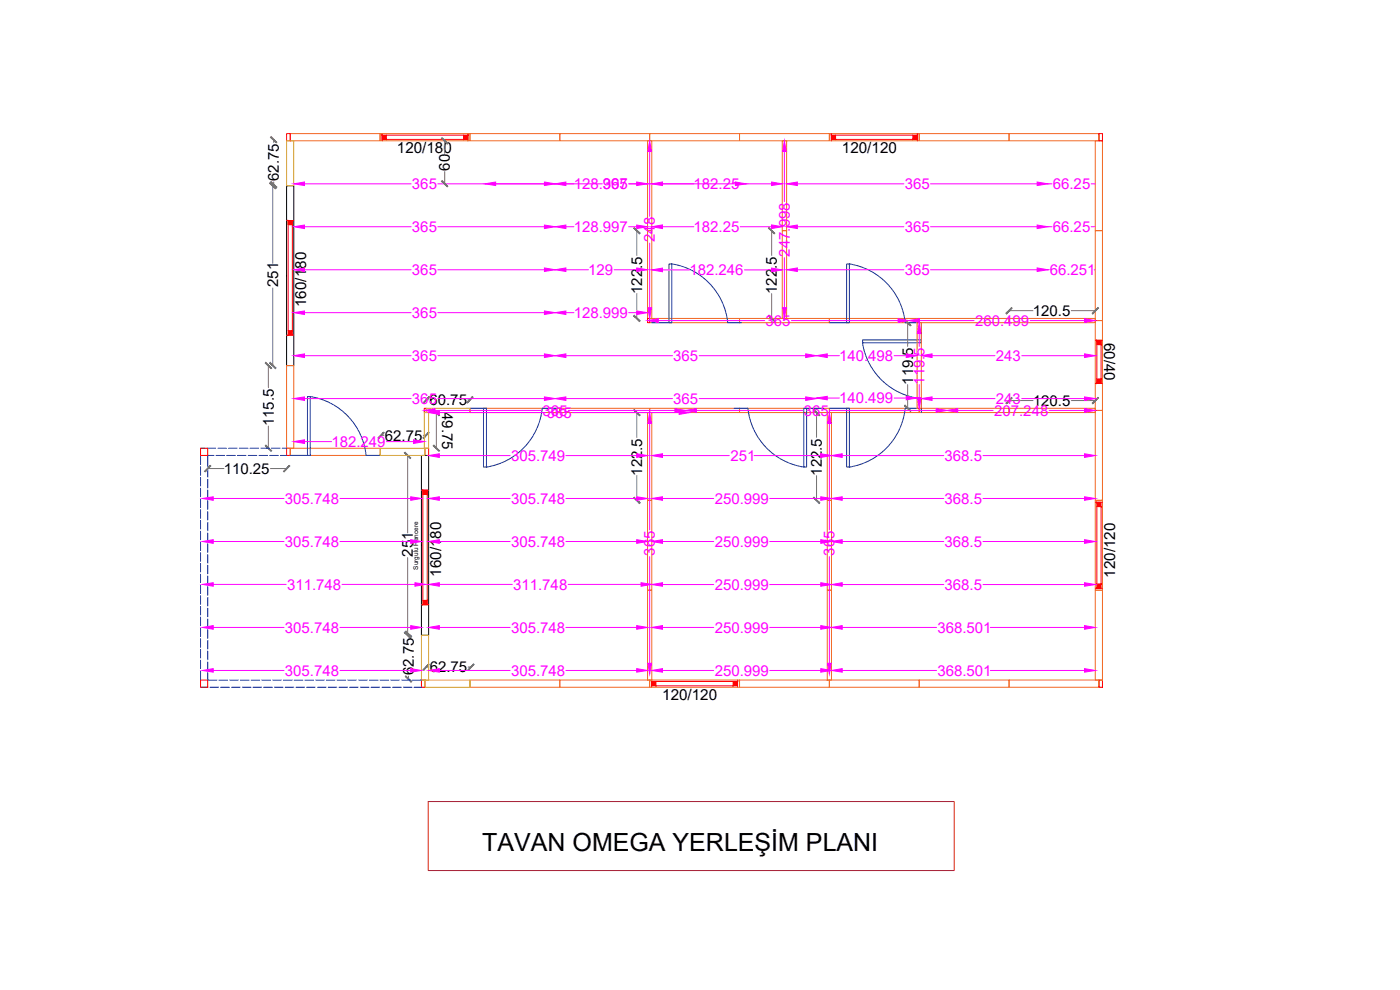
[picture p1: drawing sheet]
<svg xmlns="http://www.w3.org/2000/svg" width="420mm" height="297mm" viewBox="0 0 420 297" stroke-linecap="round" stroke-linejoin="round" font-family="sans-serif">
<!-- layer: Press Panel -->
<g fill="none" stroke="#f26722" stroke-width=".3">
<path d="M87.1 40.1h27v2.1h-27zM114.1 40.1h26.9v2.1h-26.9zM141 40.1h27v2.1h-27zM168 40.1h27v2.1h-27zM194.3 42.2h1.3v27h-1.3zM195 40.1h26.9v2.1h-26.9zM221.9 40.1h27v2.1h-27zM234.8 42.2h1.3v27h-1.3zM248.9 40.1h27v2.1h-27zM275.9 40.1h26.9v2.1h-26.9zM302.8 40.1h27v2.1h-27zM328.7 42.2h2.2v27h-2.2z"/>
<path d="M194.3 69.2h1.3v26.3h-1.3zM234.8 69.2h1.3v26.3h-1.3zM328.7 69.2h2.2v27h-2.2zM195 95.5h26.9v1.3h-26.9zM221.9 95.5h27v1.3h-27zM248.9 95.5h27v1.3h-27zM275.2 96.8h1.3v25.7h-1.3zM275.9 95.5h26.9v1.3h-26.9zM302.8 95.5h25.9v1.3h-25.9zM328.7 96.2h2.2v26.9h-2.2zM86 109.7h2.2v24.8h-2.2zM87.1 134.5h27v2.2h-27z"/>
<path d="M141 122.5h27v1.3h-27zM168 122.5h27v1.3h-27zM194.3 123.8h1.3v26.3h-1.3zM195 122.5h26.9v1.3h-26.9zM221.9 122.5h27v1.3h-27zM248.3 123.8h1.2v26.3h-1.2zM248.9 122.5h27v1.3h-27zM275.9 122.5h26.9v1.3h-26.9zM302.8 122.5h25.9v1.3h-25.9zM328.7 123.1h2.2v27h-2.2zM194.3 150.1h1.3v27h-1.3zM248.3 150.1h1.2v27h-1.2z"/>
<path d="M328.7 150.1h2.2v27h-2.2zM194.3 177.1h1.3v26.9h-1.3zM248.3 177.1h1.2v26.9h-1.2zM328.7 177.1h2.2v26.9h-2.2zM141 204h27v2.2h-27zM168 204h27v2.2h-27zM195 204h26.9v2.2h-26.9zM221.9 204h27v2.2h-27zM248.9 204h27v2.2h-27zM275.9 204h26.9v2.2h-26.9zM302.8 204h27v2.2h-27z"/>
</g>
<path d="M86 40.1h1.1v2.1h-1.1zM329.8 40.1h1.1v2.1h-1.1zM194.3 95.5h.7v1.3h-.7zM60.2 134.5h2.1v2.2h-2.1zM86 134.5h1.1v2.2h-1.1zM127.3 122.5h.7v1.3h-.7zM127.5 134.5h1.1v2.2h-1.1zM60.2 204h2.1v2.2h-2.1zM126.5 204h1v2.2h-1zM329.8 204h1.1v2.2h-1.1z" fill="none" stroke="#f00" stroke-width=".3"/>
<!-- layer: Pencere -->
<g fill="#f00" stroke="#f00" stroke-width=".3">
<path d="M249.5 40.6l1.3 1.2h-1.3zM249.5 40.6l1.3 1.2v-1.2z"/>
<path d="M274 41.8h1.3v-1.2zM274 40.6h1.3l-1.3 1.2z"/>
<path d="M195.6 204.5l1.2 1.3h-1.2zM195.6 204.5l1.2 1.3v-1.3z"/>
<path d="M221.3 204.5l-1.3 1.3h1.3zM220 204.5h1.3l-1.3 1.3z"/>
<path d="M114.7 40.6l1.2 1.2h-1.2zM114.7 40.6l1.2 1.2v-1.2z"/>
<path d="M139.1 41.8h1.3v-1.2zM139.1 40.6h1.3l-1.3 1.2z"/>
<path d="M329.2 176.5l1.2-1.3v1.3zM329.2 175.2v1.3l1.2-1.3z"/>
<path d="M329.2 150.7l1.2 1.3v-1.3zM329.2 150.7l1.2 1.3h-1.2z"/>
<path d="M329.2 102.1l1.2 1.3v-1.3zM329.2 102.1l1.2 1.3h-1.2z"/>
<path d="M330.4 113.7v1.3h-1.2zM329.2 113.7v1.3l1.2-1.3z"/>
<path d="M87.7 99.2v1.3h-1.2zM86.5 99.2v1.3l1.2-1.3z"/>
<path d="M86.5 66.2l1.2 1.2v-1.2zM86.5 66.2l1.2 1.2h-1.2z"/>
<path d="M126.9 181.4l1.3-1.3v1.3zM126.9 180.1v1.3l1.3-1.3z"/>
<path d="M126.9 147.1l1.3 1.2v-1.2zM126.9 147.1l1.3 1.2h-1.3z"/>
</g>
<g fill="none" stroke="#f00" stroke-width=".3">
<path d="M114.7 40.1v2.1M115.9 40.6h23.2M115.9 41.8h23.2M140.4 40.1v2.1M249.5 40.1v2.1M250.8 40.6h23.2M250.8 41.8h23.2M275.3 40.1v2.1M86 66.2h2.2M86.5 66.2v33M87.7 66.2v33M86 100.5h2.2"/>
<path d="M328.7 102.1h2.2M328.7 115h2.2M329.2 102.1v12.9M330.4 102.1v12.9M126.5 147.1h2.1M126.9 147.1v33M128.2 147.1v33M328.7 150.7h2.2M329.2 152v23.2M330.4 152v23.2M328.7 176.5h2.2M126.5 181.4h2.1"/>
<path d="M195.6 204v2.2M196.8 204.5h23.2M196.8 205.8h23.2M221.3 204v2.2"/>
</g>
<g fill="none" stroke="#0c4697" stroke-width=".3">
<path d="M200.8 79.2h.8v17.6h-.8zM201.6 79.2a19.9 19.9 0 0 1 16.8 17.6h4.2M254.1 79.2h.8v17.6h-.8zM254.9 79.2a19.9 19.9 0 0 1 16.8 17.6h4.2M195.6 96.8h6M248.9 96.8h6M276.5 96.8v6.1M92.3 119h.8v17.7h-.8zM93.1 119a19.9 19.9 0 0 1 16.8 17.6M258.8 102.8a19.9 19.9 0 0 0 17.7 16.8v4.2M258.9 102h17.6v.9h-17.6zM87.1 136.7h6"/>
<path d="M109.9 136.7h4.2M139.9 122.5h6.1M145.1 122.5h.9v17.6h-.9zM166.9 122.5h-4.2a19.9 19.9 0 0 1-16.7 17.6M220.3 122.5h4.2a19.9 19.9 0 0 0 16.7 17.6M241.2 122.5h.9v17.6h-.9zM241.2 122.5h6.1M248.9 122.5h6M254.1 122.5h.8v17.6h-.8zM275.9 122.5h-4.2a19.9 19.9 0 0 1-16.8 17.6"/>
</g>
<!-- layer: Press Panel -->
<path d="M86 55.8h2.2v53.9h-2.2zM126.5 136.7h2.1v53.9h-2.1z" fill="none" stroke="#000" stroke-width=".3"/>
<g fill="none" stroke="#767676" stroke-width=".3">
<path d="M81.9 55.8v23.2M82.2 42v.8M82.2 54.6v.8M133.5 42.2v3.8M133.5 51.4v3.8M191.1 69.2v7.5M231.6 69.2v7.5M81.9 86.4v23.3M191.1 88.1v7.4M231.6 88.1v7.4M272.4 96.8v7.1M302.8 93.2h7.2"/>
<path d="M321.5 93.2h7.2M80.5 109.7v6.6M128 120h.6M140.4 120h.6M272.4 115.4v7.1M80.5 127.8v6.7M114.4 130.6h.8M122.3 136.7v23.2M127 130.6h.9M131 123.8v10.7M191.1 123.8v7.4M245.1 123.8v7.4"/>
<path d="M302.8 120.2h7.2M321.5 120.2h7.2M191.1 142.7v7.4M245.1 142.7v7.4M122.3 167.3v23.3M122.6 190.2v.9M122.6 202.9v.9M127.9 200.2h.8M140.5 200.2h.8"/>
</g>
<g fill="#767676" stroke="#767676" stroke-width=".3">
<path d="M81.1 108.7l-.2 .2 1.9 1.5zM80.9 108.9l1.9 1.5-.2 .2z"/>
<path d="M80.9 55l1.7 1.7 .2-.2zM81.1 54.8l1.7 1.7-1.9-1.5z"/>
<path d="M121.4 189.8l1.9 1.5-1.7-1.7zM121.4 189.8l1.9 1.5-.2 .2z"/>
<path d="M121.4 135.8l1.7 1.8 .2-.2zM121.4 135.8l.2-.1 1.7 1.7z"/>
<path d="M128.6 199.2l-1.5 1.9 1.7-1.7zM128.6 199.2l-1.5 1.9-.2-.1z"/>
<path d="M142.1 199.2l-1.7 1.8 .2 .1zM142.1 199.2l.2 .2-1.7 1.7z"/>
<path d="M115.1 129.7l-1.5 1.9 1.7-1.8zM113.4 131.4l1.7-1.7-1.5 1.9z"/>
<path d="M126.9 131.4l.2 .2 1.5-1.9zM128.6 129.7l.2 .1-1.7 1.8z"/>
<path d="M81.2 54.7l1.9 1.5-1.7-1.7zM81.2 54.7l1.9 1.5-.2 .2z"/>
<path d="M81.2 41.2l1.7 1.7 .2-.2zM81.4 41l1.7 1.7-1.9-1.5z"/>
<path d="M79.6 108.9l1.7 1.7 .2-.2zM79.8 108.7l1.7 1.7-1.9-1.5z"/>
<path d="M79.8 133.5l-.2 .2 1.9 1.6zM79.6 133.7l1.9 1.6-.2 .1z"/>
<path d="M190.4 149.2l-.2 .2 1.9 1.5zM190.2 149.4l1.9 1.5-.2 .2z"/>
<path d="M190.2 123l1.7 1.8 .2-.2zM190.2 123l.2-.1 1.7 1.7z"/>
<path d="M244.3 149.2l-.2 .2 1.9 1.5zM244.1 149.4l1.9 1.5-.2 .2z"/>
<path d="M244.1 123l1.7 1.8 .2-.2zM244.1 123l.2-.1 1.7 1.7z"/>
<path d="M128.8 119l-1.6 1.9 1.7-1.7zM127 120.7l1.8-1.7-1.6 1.9z"/>
<path d="M140.1 120.7l.2 .2 1.5-1.9zM141.8 119l.2 .2-1.7 1.7z"/>
<path d="M130.2 133.5l-.2 .2 1.9 1.6zM130 133.7l1.9 1.6-.2 .1z"/>
<path d="M130 123l1.7 1.8 .2-.2zM130 123l.2-.1 1.7 1.7z"/>
<path d="M190.4 94.6l-.2 .2 1.9 1.5zM190.2 94.8l1.9 1.5-.2 .2z"/>
<path d="M190.2 68.5l1.7 1.7 .2-.2zM190.4 68.3l1.7 1.7-1.9-1.5z"/>
<path d="M230.8 94.6l-.2 .2 1.9 1.5zM230.6 94.8l1.9 1.5-.1 .2z"/>
<path d="M230.6 68.5l1.8 1.7 .1-.2zM230.6 68.5l.2-.2 1.7 1.7z"/>
<path d="M303.6 92.3l-1.5 1.9 1.7-1.7zM301.9 94l1.7-1.7-1.5 1.9z"/>
<path d="M327.8 94l.1 .2 1.6-1.9zM329.5 92.3l.2 .2-1.8 1.7z"/>
<path d="M303.6 119.3l-1.5 1.9 1.7-1.8zM301.9 120.9l1.7-1.6-1.5 1.9z"/>
<path d="M327.8 120.9l.1 .3 1.6-1.9zM329.5 119.3l.2 .1-1.8 1.8z"/>
<path d="M271.6 121.5l-.1 .3 1.9 1.5zM271.5 121.8l1.9 1.5-.2 .1z"/>
<path d="M271.5 96.1l1.7 1.7 .2-.2zM271.6 95.9l1.8 1.7-1.9-1.5z"/>
<path d="M121.7 202.9l1.9 1.6-1.8-1.7zM121.7 202.9l1.9 1.6-.3 .2z"/>
<path d="M121.7 189.5l1.6 1.7 .3-.2zM121.7 189.5l.1-.2 1.8 1.7z"/>
<path d="M132.5 41.5l1.7 1.7 .2-.2zM132.5 41.5l.2-.2 1.7 1.7z"/>
<path d="M132.5 54.4l1.9 1.5-1.7-1.7zM132.5 54.4l1.9 1.5-.2 .2z"/>
</g>
<path d="M86 42.2h2.2v13.6h-2.2zM114.1 134.5h13.4v2.2h-13.4zM127.3 123.8h1.3v10.7h-1.3zM128 122.5h13v1.3h-13zM126.5 190.6h2.1v13.4h-2.1zM127.5 204h13.5v2.2h-13.5z" fill="none" stroke="#c8c92d" stroke-width=".3"/>
<!-- layer: 0 -->
<g fill="none" stroke="#00f" stroke-width=".3">
<path d="M61.5 134.5h-1.3v4.9M62.1 134.5h2.6M64.2 136.7h-1.9v3.3M64.8 136.7h2.6M65.4 134.5h2.5M68.1 136.7h2.5M68.6 134.5h2.6M71.3 136.7h2.6M71.8 134.5h2.6M74.5 136.7h2.6M75 134.5h2.6M77.7 136.7h2.6"/>
<path d="M78.3 134.5h2.5M81 136.7h2.5M81.5 134.5h2.6M84.2 136.7h1.8M84.7 134.5h1.3M60.2 140v2.6M60.2 143.3v2.5M60.2 146.5v2.6M60.2 149.7v2.6M60.2 153v2.5M60.2 156.2v2.6M60.2 159.4v2.6"/>
<path d="M62.3 140.6v2.6M62.3 143.8v2.6M62.3 147v2.6M62.3 150.2v2.6M62.3 153.5v2.5M62.3 156.7v2.6M62.3 159.9v2.6M60.2 162.6v2.6M60.2 165.8v2.6M60.2 169v2.6M60.2 172.3v2.5M60.2 175.5v2.6"/>
<path d="M60.2 178.7v2.6M62.3 163.2v2.5M62.3 166.4v2.6M62.3 169.6v2.6M62.3 172.8v2.6M62.3 176v2.6M62.3 179.2v2.6M60.2 181.9v2.6M60.2 185.2v2.5M60.2 188.4v2.6M60.2 191.6v2.6M60.2 194.8v2.6"/>
<path d="M60.2 198.1v2.5M62.3 182.5v2.6M62.3 185.7v2.6M62.3 188.9v2.6M62.3 192.2v2.5M62.3 195.4v2.6M62.3 198.6v2.6M60.2 204.5v1.7h2.2M60.2 201.3v2.6M62.3 201.8v2.2h2.8M63 206.2h2.6M65.7 204h2.6"/>
<path d="M66.2 206.2h2.6M68.9 204h2.6M69.5 206.2h2.6M72.2 204h2.5M72.7 206.2h2.6M75.4 204h2.6M75.9 206.2h2.6M78.6 204h2.6M79.1 206.2h2.6M81.8 204h2.6M82.4 206.2h2.5M85.1 204h2.6"/>
<path d="M85.6 206.2h2.6M88.3 204h2.6M88.8 206.2h2.6M91.5 204h2.6M92.1 206.2h2.5M94.7 204h2.6M95.3 206.2h2.6M97.9 204h2.6M98.5 206.2h2.6M101.2 204h2.5M101.7 206.2h2.6M104.4 204h2.6"/>
<path d="M104.9 206.2h2.6M107.6 204h2.6M108.1 206.2h2.6M110.9 204h2.5M111.4 206.2h2.5M114.1 204h2.6M114.6 206.2h2.6M117.3 204h2.6M117.8 206.2h2.6M120.5 204h2.6M121.1 206.2h2.5M123.7 204h2.8"/>
<path d="M124.3 206.2h2.2"/>
</g>
<path d="M62.3 140.6h4.9M81.2 140.6h4.8" fill="none" stroke="#767676" stroke-width=".3"/>
<g fill="#767676" stroke="#767676" stroke-width=".3">
<path d="M63.1 139.7l-1.5 1.9 1.7-1.8zM61.4 141.4l1.7-1.7-1.5 1.9z"/>
<path d="M86.8 139.7l-1.7 1.7 .1 .2zM86.8 139.7l.2 .1-1.8 1.8z"/>
</g>
<g fill="none" stroke="#f0f" stroke-width=".3">
<path d="M91.4 55.2h32M131.4 55.2h49.3M188.7 55.2h32M195 45.5v19.4M222.2 55.2h9.3M235.4 45.5v15M239.3 55.2h32M279.3 55.2h32M314.5 55.2h1.2M327.5 55.2h1.2M91.4 68h32M131.4 68h32"/>
<path d="M169.8 68h2.4M188.7 68h2.4M195 72.9v19.4M198.8 68h9.4M222.2 68h9.3M235.4 77.3v15M239.3 68h32M279.3 68h32M314.5 68h1.2M327.5 68h1.2M91.4 80.9h32M91.4 93.8h32"/>
<path d="M131.4 80.9h32M131.4 93.8h32M169.8 80.9h6.8M169.8 93.8h2.4M184.3 80.9h6.8M188.7 93.8h2.4M197.6 96.2h31.9M198.8 81h8.2M223.4 81h8.1M237.5 96.2h32M239.3 80.9h32M276 96.2h16.3"/>
<path d="M279.3 80.9h32M309.1 96.2h16.4M314.5 80.9h.3M328.4 80.9h.3M91.4 106.7h32M91.4 119.6h32M131.4 106.7h32M131.4 119.6h32M169.8 106.7h32M169.8 119.6h32M209.8 106.7h32M209.8 119.6h32"/>
<path d="M248.3 106.7h3.6M248.3 119.4h3.6M268.3 106.7h3.7M268.3 119.4h3.7M275.9 100.1v3.8M275.9 115.4v3.9M279.7 106.7h18.9M279.7 119.6h18.9M306.6 106.7h18.9M306.6 119.6h18.9M91.4 132.5h8.1M116 132.5h8.1"/>
<path d="M130.5 123.1h32M131.9 123.8h31.9M131.9 136.7h21.2M169.8 136.7h21.3M170.5 123.1h32.1M171.9 123.8h31.9M195 127v32M198.8 136.7h20M209 123.1h32M226.3 136.7h20M248.9 127v32M249 123.1h32"/>
<path d="M252.8 136.7h30.4M287.4 123.1h10.7M295 136.7h30.5M314.9 123.1h10.6M64 149.6h21.2M102 149.6h21.3M131.9 149.6h21.2M169.8 149.6h21.3M198.8 149.6h15.4M231 149.6h15.3M252.8 149.6h30.4M295 149.6h30.5"/>
<path d="M64 162.5h21.2M64 175.3h21.9M102 162.5h21.3M102.6 175.3h21.9M131.9 162.5h21.2M131.9 175.3h21.8M169.8 162.5h21.3M170.5 175.3h21.9M195 167v32M198.8 162.5h15.4M198.8 175.4h15.4M231 162.5h15.3"/>
<path d="M231 175.4h15.3M248.9 167v32M252.8 162.5h30.4M252.8 175.4h30.4M295 162.5h30.5M295 175.4h30.5M64 188.3h21.2M102 188.3h21.3M131.9 188.3h21.2M169.8 188.3h21.3M198.8 188.3h15.4M231 188.3h15.3"/>
<path d="M252.8 188.3h28.3M297.2 188.3h28.3M64 201.2h21.2M102 201.2h21.3M131.9 201.2h21.2M169.8 201.2h21.3M198.8 201.2h15.4M231 201.2h15.3M252.8 201.2h28.3M297.2 201.2h28.3"/>
</g>
<g fill="#f0f" stroke="#f0f" stroke-width=".3">
<path d="M163.4 54.6l3.2 .6-3.2 .5z"/>
<path d="M88.2 55.2l3.2-.6v1.1z"/>
<path d="M163.4 67.5l3.2 .5-3.2 .6z"/>
<path d="M88.2 68l3.2-.5v1.1z"/>
<path d="M163.4 80.4l3.2 .5-3.2 .5z"/>
<path d="M88.2 80.9l3.2-.5v1z"/>
<path d="M163.4 93.3l3.2 .5-3.2 .6z"/>
<path d="M88.2 93.8l3.2-.5v1.1z"/>
<path d="M163.4 106.2l3.2 .5-3.2 .6z"/>
<path d="M88.2 106.7l3.2-.5v1.1z"/>
<path d="M163.4 119.1l3.2 .5-3.2 .5z"/>
<path d="M88.2 119.6l3.2-.5v1z"/>
<path d="M191.1 54.6l3.2 .6-3.2 .5z"/>
<path d="M166.6 55.2l3.2-.6v1.1z"/>
<path d="M191.1 67.5l3.2 .5-3.2 .6z"/>
<path d="M166.6 68l3.2-.5v1.1z"/>
<path d="M191.1 80.4l3.2 .5-3.2 .5z"/>
<path d="M166.6 80.9l3.2-.5v1z"/>
<path d="M191.1 93.3l3.2 .5-3.2 .6z"/>
<path d="M166.6 93.8l3.2-.5v1.1z"/>
<path d="M241.8 106.2l3.2 .5-3.2 .6z"/>
<path d="M166.6 106.7l3.2-.5v1.1z"/>
<path d="M241.8 119.1l3.2 .5-3.2 .5z"/>
<path d="M166.6 119.6l3.2-.5v1z"/>
<path d="M231.5 54.6l3.3 .6-3.3 .5z"/>
<path d="M195.6 55.2l3.2-.6v1.1z"/>
<path d="M231.5 67.5l3.3 .5-3.3 .6z"/>
<path d="M195.6 68l3.2-.5v1.1z"/>
<path d="M231.5 80.4l3.3 .6-3.3 .5z"/>
<path d="M195.6 81l3.2-.6v1.1z"/>
<path d="M311.3 54.6l3.2 .6-3.2 .5z"/>
<path d="M236.1 55.2l3.2-.6v1.1z"/>
<path d="M311.3 67.5l3.2 .5-3.2 .6z"/>
<path d="M236.1 68l3.2-.5v1.1z"/>
<path d="M311.3 80.4l3.2 .5-3.2 .5z"/>
<path d="M236.1 80.9l3.2-.5v1z"/>
<path d="M272 106.2l3.2 .5-3.2 .6z"/>
<path d="M245 106.7l3.3-.5v1.1z"/>
<path d="M272 118.9l3.2 .5-3.2 .6z"/>
<path d="M245 119.4l3.3-.5v1.1z"/>
<path d="M325.5 106.2l3.2 .5-3.2 .6z"/>
<path d="M276.5 106.7l3.2-.5v1.1z"/>
<path d="M325.5 119.1l3.2 .5-3.2 .5z"/>
<path d="M276.5 119.6l3.2-.5v1z"/>
<path d="M124.1 132l3.2 .5-3.2 .6z"/>
<path d="M88.2 132.5l3.2-.5v1.1z"/>
<path d="M202.6 122.6l3.2 .5-3.2 .6z"/>
<path d="M127.3 123.1l3.2-.5v1.1z"/>
<path d="M281 122.6l3.2 .5-3.2 .6z"/>
<path d="M205.8 123.1l3.2-.5v1.1z"/>
<path d="M325.5 122.6l3.2 .5-3.2 .6z"/>
<path d="M284.2 123.1l3.2-.5v1.1z"/>
<path d="M203.8 123.3l3.2 .5-3.2 .5z"/>
<path d="M128.6 123.8l3.3-.5v1z"/>
<path d="M191.1 136.1l3.2 .6-3.2 .5z"/>
<path d="M128.6 136.7l3.3-.6v1.1z"/>
<path d="M191.1 149.1l3.2 .5-3.2 .5z"/>
<path d="M128.6 149.6l3.3-.5v1z"/>
<path d="M191.1 161.9l3.2 .6-3.2 .5z"/>
<path d="M128.6 162.5l3.3-.6v1.1z"/>
<path d="M192.4 174.8l3.2 .5-3.2 .6z"/>
<path d="M128.6 175.3l3.3-.5v1.1z"/>
<path d="M191.1 187.7l3.2 .6-3.2 .5z"/>
<path d="M128.6 188.3l3.3-.6v1.1z"/>
<path d="M191.1 200.6l3.2 .6-3.2 .5z"/>
<path d="M128.6 201.2l3.3-.6v1.1z"/>
<path d="M246.3 136.1l3.2 .6-3.2 .5z"/>
<path d="M195.6 136.7l3.2-.6v1.1z"/>
<path d="M246.3 149.1l3.2 .5-3.2 .5z"/>
<path d="M195.6 149.6l3.2-.5v1z"/>
<path d="M246.3 161.9l3.2 .6-3.2 .5z"/>
<path d="M195.6 162.5l3.2-.6v1.1z"/>
<path d="M246.3 174.8l3.2 .6-3.2 .5z"/>
<path d="M195.6 175.4l3.2-.6v1.1z"/>
<path d="M246.3 187.7l3.2 .6-3.2 .5z"/>
<path d="M195.6 188.3l3.2-.6v1.1z"/>
<path d="M246.3 200.6l3.2 .6-3.2 .5z"/>
<path d="M195.6 201.2l3.2-.6v1.1z"/>
<path d="M325.5 136.1l3.2 .6-3.2 .5z"/>
<path d="M249.5 136.7l3.3-.6v1.1z"/>
<path d="M325.5 149.1l3.2 .5-3.2 .5z"/>
<path d="M249.5 149.6l3.3-.5v1z"/>
<path d="M325.5 161.9l3.2 .6-3.2 .5z"/>
<path d="M249.5 162.5l3.3-.6v1.1z"/>
<path d="M325.5 174.8l3.2 .6-3.2 .5z"/>
<path d="M249.5 175.4l3.3-.6v1.1z"/>
<path d="M325.5 187.7l3.2 .6-3.2 .5z"/>
<path d="M249.5 188.3l3.3-.6v1.1z"/>
<path d="M325.5 200.6l3.2 .6-3.2 .5z"/>
<path d="M249.5 201.2l3.3-.6v1.1z"/>
<path d="M123.3 149.1l3.2 .5-3.2 .5z"/>
<path d="M60.8 149.6l3.2-.5v1z"/>
<path d="M123.3 161.9l3.2 .6-3.2 .5z"/>
<path d="M60.8 162.5l3.2-.6v1.1z"/>
<path d="M124.5 174.8l3.2 .5-3.2 .6z"/>
<path d="M60.8 175.3l3.2-.5v1.1z"/>
<path d="M123.3 187.7l3.2 .6-3.2 .5z"/>
<path d="M60.8 188.3l3.2-.6v1.1z"/>
<path d="M123.3 200.6l3.2 .6-3.2 .5z"/>
<path d="M60.8 201.2l3.2-.6v1.1z"/>
<path d="M220.7 54.6l3.3 .6-3.3 .5z"/>
<path d="M145.5 55.2l3.2-.6v1.1z"/>
<path d="M194.4 92.3h1.1l-.5 3.2z"/>
<path d="M195 42.2l.5 3.3h-1.1z"/>
<path d="M234.9 92.3h1.1l-.6 3.2z"/>
<path d="M235.4 42.2l.6 3.3h-1.1z"/>
<path d="M275.3 119.3h1.1l-.5 3.2z"/>
<path d="M275.9 96.8l.5 3.3h-1.1z"/>
<path d="M248.4 199h1.1l-.6 3.2z"/>
<path d="M248.9 123.8l.6 3.2h-1.1z"/>
<path d="M194.4 199h1.1l-.5 3.2z"/>
<path d="M195 123.8l.5 3.2h-1.1z"/>
<path d="M269.5 95.6l3.2 .6-3.2 .5z"/>
<path d="M194.3 96.2l3.3-.6v1.1z"/>
<path d="M325.5 95.6l3.2 .6-3.2 .5z"/>
<path d="M272.7 96.2l3.3-.6v1.1z"/>
</g>
<path d="M128.5 240.5h157.9v20.7h-157.9z" fill="none" stroke="#cd2027" stroke-width=".3"/>
<text font-size="7.5" x="144.7" y="255.4">TAVAN OMEGA YERLEŞİM PLANI</text>
<g font-size="4.6">
<text x="119.1" y="46">120/180</text>
<text x="252.7" y="46">120/120</text>
<text x="91.9" y="92.1" transform="rotate(-90 91.9 92.1)">160/180</text>
<text x="331.4" y="102.8" transform="rotate(90 331.4 102.8)">60/40</text>
<text x="132.4" y="173" transform="rotate(-90 132.4 173)">160/180</text>
<text x="334.6" y="173.3" transform="rotate(-90 334.6 173.3)">120/120</text>
<text x="198.7" y="209.9">120/120</text>
</g>
<g font-size="4.5">
<text x="135" y="51.2" transform="rotate(-90 135 51.2)">60</text>
<text x="83.7" y="54.3" transform="rotate(-90 83.7 54.3)">62.75</text>
<text x="83.5" y="86.1" transform="rotate(-90 83.5 86.1)">251</text>
<text x="192.7" y="88.2" transform="rotate(-90 192.7 88.2)">122.5</text>
<text x="233.2" y="88.2" transform="rotate(-90 233.2 88.2)">122.5</text>
<text x="310" y="94.8">120.5</text>
<text x="274" y="115.4" transform="rotate(-90 274 115.4)">119.5</text>
<text x="128.9" y="121.5">60.75</text>
<text x="132.7" y="123.6" transform="rotate(90 132.7 123.6)">49.75</text>
<text x="310" y="121.8">120.5</text>
<text x="82.2" y="127.9" transform="rotate(-90 82.2 127.9)">115.5</text>
<text x="115.5" y="132.2">62.75</text>
<text x="67.1" y="142.2">110.25</text>
<text x="192.7" y="142.7" transform="rotate(-90 192.7 142.7)">122.5</text>
<text x="246.7" y="142.7" transform="rotate(-90 246.7 142.7)">122.5</text>
<text x="123.9" y="167" transform="rotate(-90 123.9 167)">251</text>
<text x="124.2" y="202.6" transform="rotate(-90 124.2 202.6)">62.75</text>
<text x="129" y="201.8">62.75</text>
</g>
<g font-size="4.5" fill="#f0f">
<text x="123.6" y="56.7">365</text>
<text x="172.2" y="56.7">128.997</text>
<text x="181" y="56.7">365</text>
<text x="208.1" y="56.7">182.25</text>
<text x="271.5" y="56.7">365</text>
<text x="316" y="56.7">66.25</text>
<text x="123.6" y="69.6">365</text>
<text x="172.2" y="69.6">128.997</text>
<text x="208.1" y="69.6">182.25</text>
<text x="271.5" y="69.6">365</text>
<text x="316" y="69.6">66.25</text>
<text x="196.5" y="72.6" transform="rotate(-90 196.5 72.6)">248</text>
<text x="237" y="77" transform="rotate(-90 237 77)">247.998</text>
<text x="123.6" y="82.5">365</text>
<text x="176.6" y="82.5">129</text>
<text x="206.9" y="82.5">182.246</text>
<text x="271.5" y="82.5">365</text>
<text x="315" y="82.5">66.251</text>
<text x="123.6" y="95.4">365</text>
<text x="172.2" y="95.4">128.999</text>
<text x="229.8" y="97.8">365</text>
<text x="292.6" y="97.8">260.499</text>
<text x="123.6" y="108.3">365</text>
<text x="202" y="108.3">365</text>
<text x="251.8" y="108.3">140.498</text>
<text x="298.9" y="108.3">243</text>
<text x="277.4" y="115.4" transform="rotate(-90 277.4 115.4)">119.5</text>
<text x="123.6" y="121.2">365</text>
<text x="162.8" y="124.8">365</text>
<text x="202" y="121.2">365</text>
<text x="241.2" y="124.8">365</text>
<text x="251.8" y="121">140.499</text>
<text x="298.4" y="124.8">207.248</text>
<text x="298.9" y="121.2">243</text>
<text x="99.5" y="134.1">182.249</text>
<text x="153.4" y="138.3">305.749</text>
<text x="219.2" y="138.3">251</text>
<text x="283.5" y="138.3">368.5</text>
<text x="85.5" y="151.2">305.748</text>
<text x="153.4" y="151.2">305.748</text>
<text x="214.5" y="151.2">250.999</text>
<text x="283.5" y="151.2">368.5</text>
<text x="85.5" y="164">305.748</text>
<text x="153.4" y="164">305.748</text>
<text x="196.5" y="166.8" transform="rotate(-90 196.5 166.8)">365</text>
<text x="214.5" y="164">250.999</text>
<text x="250.5" y="166.8" transform="rotate(-90 250.5 166.8)">365</text>
<text x="283.5" y="164">368.5</text>
<text x="86.1" y="177">311.748</text>
<text x="154" y="177">311.748</text>
<text x="214.5" y="177">250.999</text>
<text x="283.5" y="177">368.5</text>
<text x="85.5" y="189.8">305.748</text>
<text x="153.4" y="189.8">305.748</text>
<text x="214.5" y="189.8">250.999</text>
<text x="281.3" y="189.8">368.501</text>
<text x="85.5" y="202.7">305.748</text>
<text x="153.4" y="202.7">305.748</text>
<text x="214.5" y="202.7">250.999</text>
<text x="281.3" y="202.7">368.501</text>
</g>
<text font-size="1.9" x="125.5" y="170.9" transform="rotate(-90 125.5 170.9)">Surgulu Pencere</text>
</svg>
